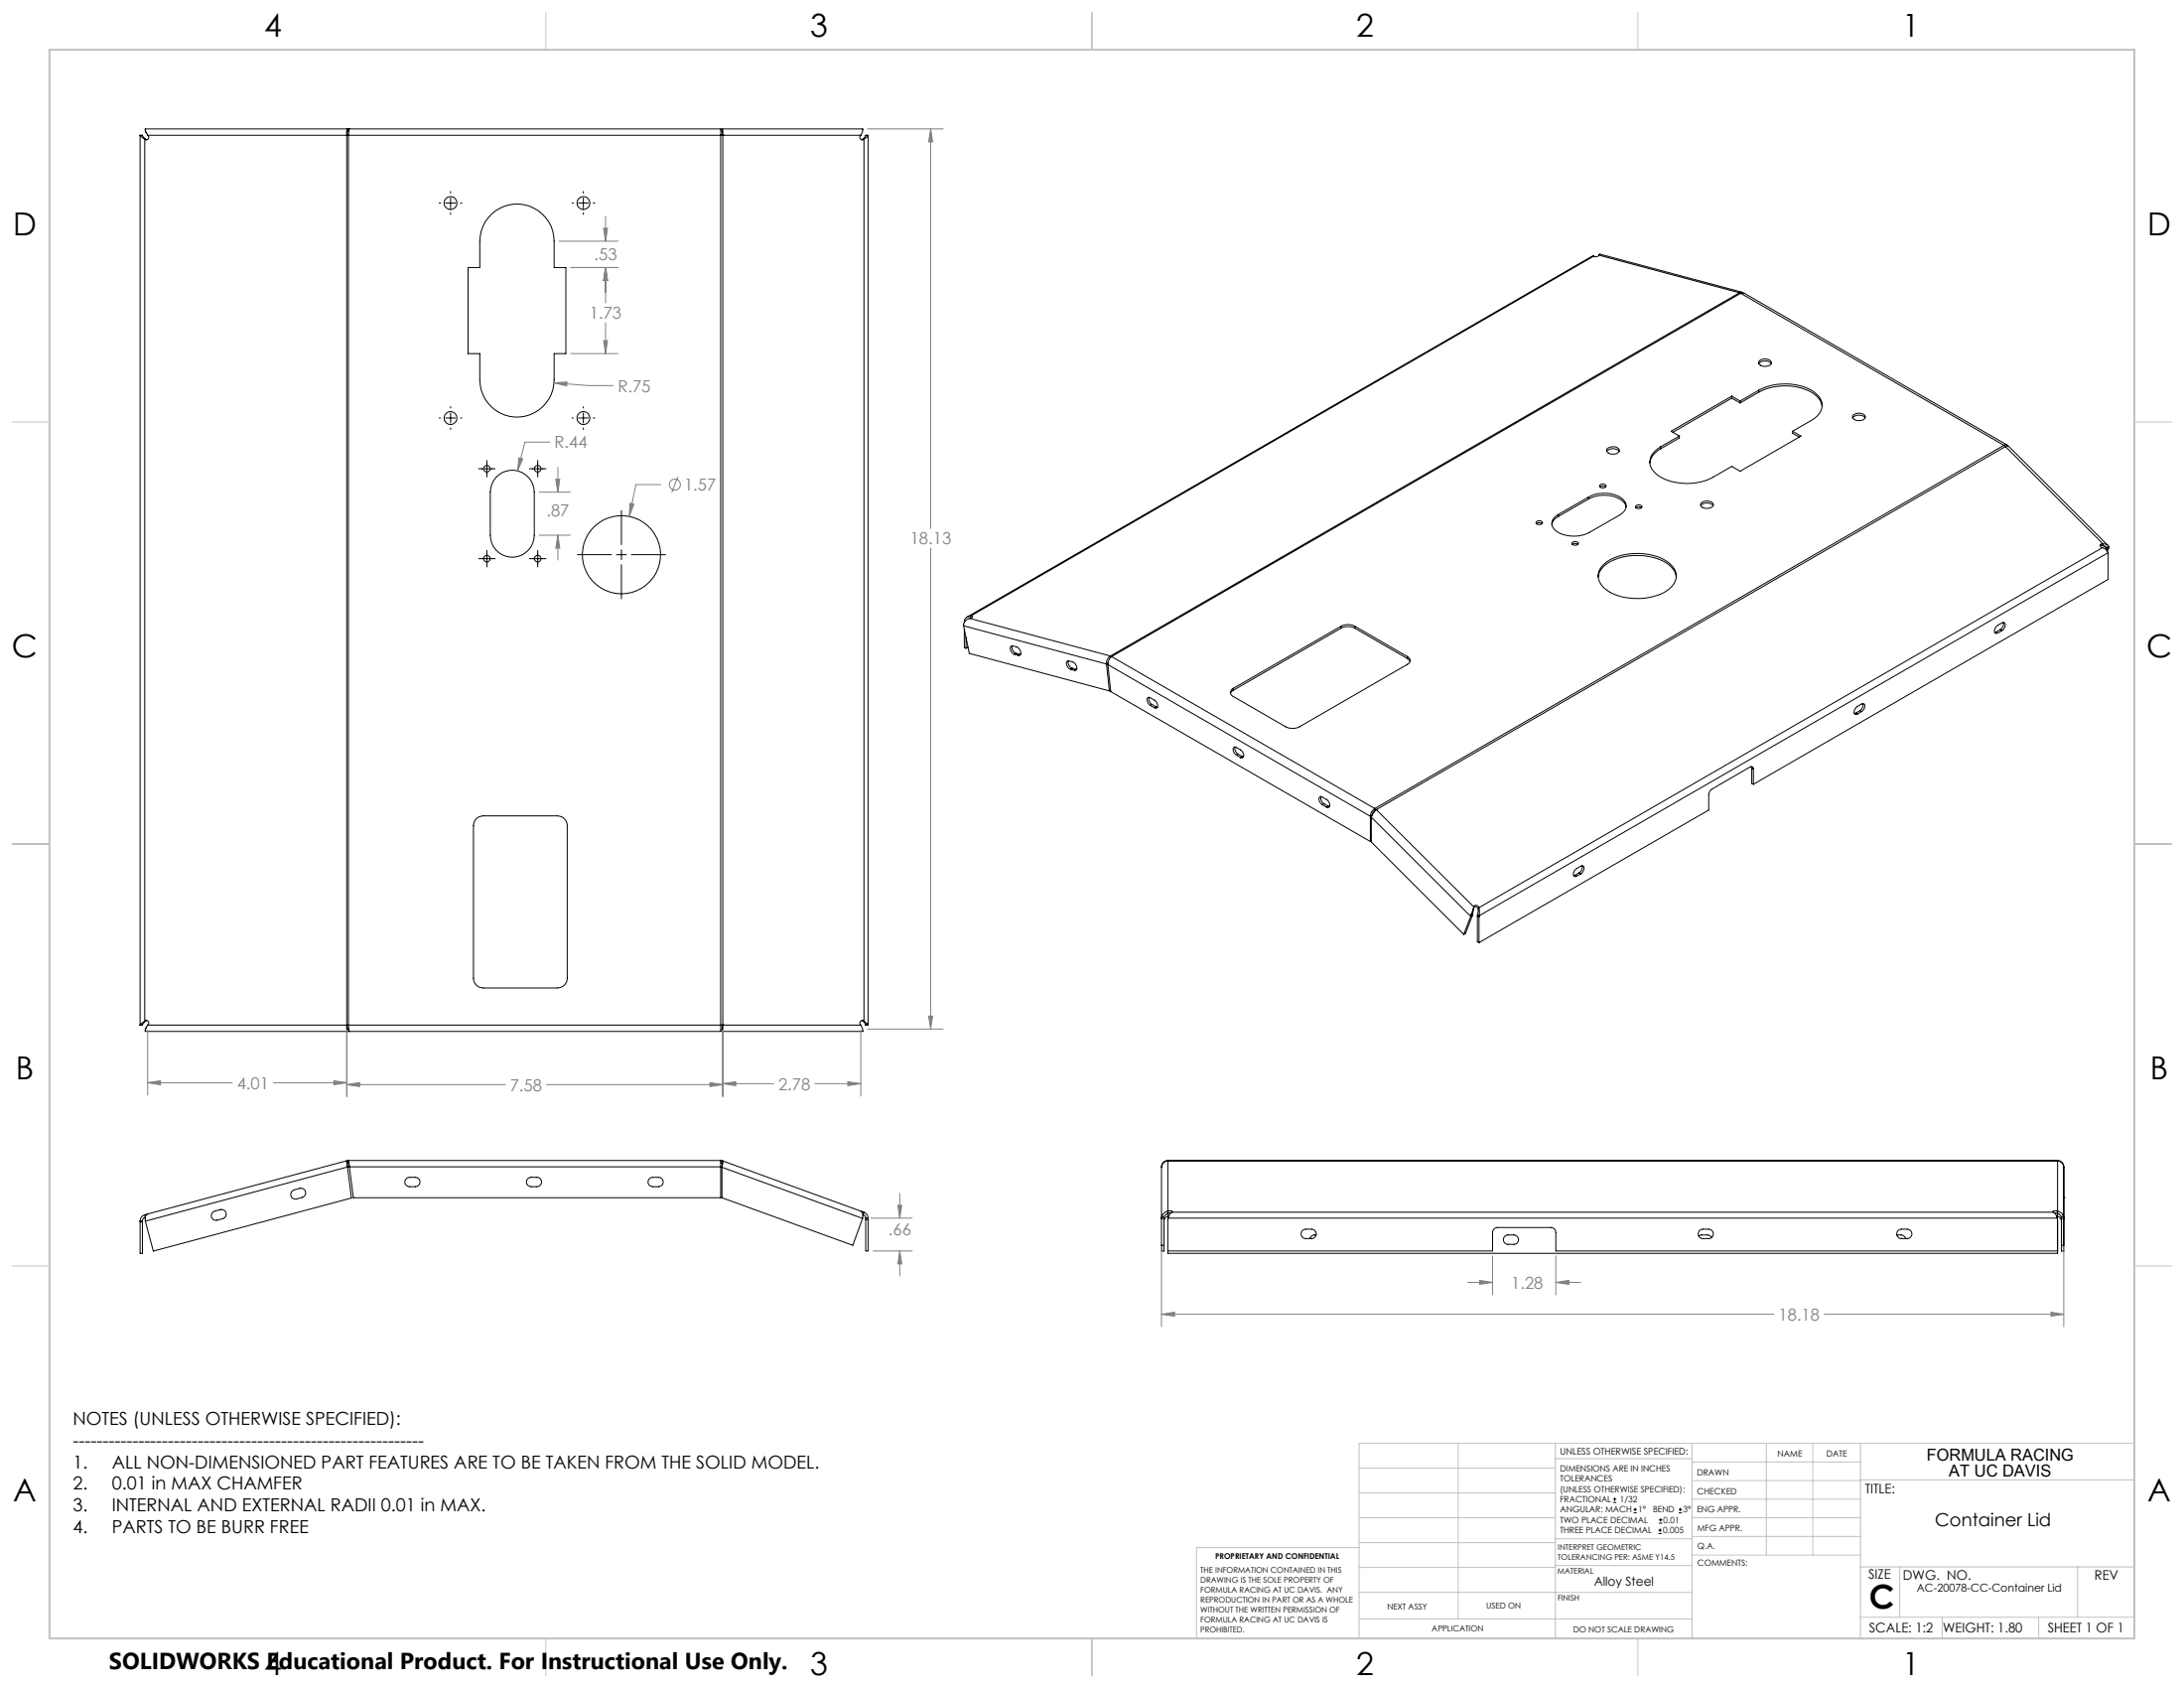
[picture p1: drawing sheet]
<svg xmlns="http://www.w3.org/2000/svg" width="559mm" height="432mm" viewBox="0 0 559 432" stroke-linecap="round" stroke-linejoin="round" font-family="sans-serif">
<g fill="none" stroke="#000" stroke-width=".25">
<path d="M36.4 34.6h-.6l1.2 1M36.4 34.6l.8 1M36.4 34.6h-.6v227.6M37 35.6v225.6M37 35.6h.2M37.1 33.2l.4 .9M37.2 35.6l.3 .2M37.8 34.6l-.6-1.1v-.5h147.2v1.6M37.8 34.6a.62 .62 0 0 1 .2 .9 .62 .62 0 0 1-1 .1M37.8 34.6h50.9M88.7 34.6h.4M88.7 34.6v227.6"/>
<path d="M88.9 33.6v-.6l-.2 1.6M88.9 33.6v1M88.9 33.6h.4M89.1 34.6v227.6M89.1 34.6h95.3M89.4 33l-.3 1.6M184.4 34.6h.5M184.4 34.6v227.6M184.7 33l.3 .6-.1 1M184.7 33v1.6M184.7 33h36a1.83 1.83 0 0 1-.5 1.6M184.9 34.6h.1"/>
<path d="M184.9 34.6v227.6M184.9 34.6h35.3M220.2 34.6a.64 .64 0 0 0-.1 .9 .64 .64 0 0 0 1 .1M220.8 35.6l-.3 .2M220.8 35.6h.3M221.1 35.6v225.6M221.5 34.6l-.7 1M221.5 34.6h.6M222.1 34.6l-1 1M222.1 34.6v227.5M112.4 51.9h.3M114 51.9h2.6"/>
<path d="M115.3 49v.4M115.3 50.7v2.5M115.3 54.5v.4M117.8 51.9h.4M125.8 54.8a9.5 9.5 0 0 1 10.3-1.8 9.5 9.5 0 0 1 5.7 8.7v6.7h3v22.1h-3v6.7a9.5 9.5 0 0 1-9.5 9.5 9.5 9.5 0 0 1-9.5-9.5v-6.7h-3v-22.1h3v-6.7a9.6 9.6 0 0 1 3-6.9zM146.4 51.9h.3M148 51.9h2.5M149.3 49v.4M149.3 50.7v2.5M149.3 54.5v.4M151.8 51.9h.4M407.8 65.5l-.1-.1-160.3 92.5"/>
<path d="M407.8 65.5l-159.5 92.1M407.8 65.5v.1M409 65.3a.83 .83 0 0 1-1.2 .2M409 65.3l.4-.3 36.3 9.8M409 65.3l36.1 9.6M445.1 74.9l.3 .1M445.1 74.9l.4-.1 .5 .1M445.1 74.9l-161 92.9M445.4 75h.9l67.2 38.8M445.4 75l67.3 38.9M445.4 75l-161 93M450 99.8a14.6 14.6 0 0 1 13.9 .3 3.9 3.9 0 0 1 .4 6.9l-5.7 3.3"/>
<path d="M450 93a2.14 2.14 0 0 1 3.2 0M450 99.8l-4.8 2.8M450 99.8v.5M450.2 92.3a2 2 0 0 1 3 .5 1.97 1.97 0 0 1-3.2 .1zM112.4 106.9h.3M114 106.9h2.6M115.3 104v.4M115.3 105.7v2.5M115.3 109.5v.4M117.8 106.9h.4M122.4 119.9h4.3M124.6 117.8v4.2"/>
<path d="M135.4 119.9h4.3M137.6 117.8v4.2M146.4 106.9h.3M148 106.9h2.5M149.3 104v.4M149.3 105.7v2.5M149.3 109.5v.4M151.8 106.9h.4M411.1 115.5a2.18 2.18 0 0 1 3.2 0M411.3 114.7a1.98 1.98 0 0 1 3 .6 1.95 1.95 0 0 1-3.2 .1zM424.9 114.8a4.7 4.7 0 0 0-2.8 3.6M424.9 114.3v.5"/>
<path d="M429.7 111.5l-4.8 2.8M429.7 111.5v.5l-4.8 2.8M443.1 101.4l2.1 1.2M443.1 101.4l-15.5 8.9 2.1 1.2M443.1 101.4v.4M443.1 101.8l-15.1 8.8M443.1 101.8l2.1 1.3M445.2 102.6v.5M450 100.3a14.2 14.2 0 0 1 14.6 .9 4.2 4.2 0 0 1 1.6 2.7M450 100.3l-4.8 2.8M458.6 110.3l2.2 1.2-15.6 9-2.1-1.2a23.3 23.3 0 0 1-8 4 13.9 13.9 0 0 1-11.4-2.1 3.8 3.8 0 0 1 .3-6.3l.9-.6M458.6 110.3v.5l1.7 1"/>
<path d="M474 106.9a2.18 2.18 0 0 1 3.2 0M474.2 106.2a1.98 1.98 0 0 1 3.1 .5 1.95 1.95 0 0 1-3.3 .1zM512.7 113.9l.4 .3M512.7 113.9l.7-.1 .4 .3M512.7 113.9l-160.9 92.9M513.1 114.2l.4-.1 .5 .1 25.3 25.3M513.1 114.2l-161 92.9M513.1 114.2l25 24.9M126.9 122.1a5.6 5.6 0 0 1 6.2-1.4 5.6 5.6 0 0 1 3.6 5.2v11a5.6 5.6 0 0 1-5.6 5.6 5.6 5.6 0 0 1-5.7-5.6v-11a5.9 5.9 0 0 1 1.5-3.8zM159 130.6v8.7M393.1 133.5a.85 .85 0 0 1 .9-.3 .85 .85 0 0 1 .6 .7 .85 .85 0 0 1-.9 .3 .85 .85 0 0 1-.6-.7zM393.1 133.9l.7-.2 .8 .2"/>
<path d="M398.7 132.1a2.89 2.89 0 0 0-1.6 2.1M398.7 131.6v.5M402.2 138.8l.5-.2h.7l.4 .2 .1 .2a1.01 1.01 0 0 1-1.7 0zM402.3 139.3l.7-.3 .8 .3M406.5 127.1a8.1 8.1 0 0 1 8.9 .7 2.32 2.32 0 0 1-1 3.9l-7.8 4.5a8.3 8.3 0 0 1-8.8-.7 2.31 2.31 0 0 1 .9-3.9M406.5 127.6a8.3 8.3 0 0 1 8.9 .7l.4 .6 .3 .8M406.5 127.1l-7.8 4.5M406.5 127.1v.5M406.5 127.6l-7.8 4.5M409.3 124.1a.85 .85 0 0 1 .9-.3 .85 .85 0 0 1 .7 .7 .85 .85 0 0 1-.9 .3 .85 .85 0 0 1-.7-.7zM409.4 124.6l.7-.3 .7 .3M418.5 129.4l.5-.2h.6l.5 .4a.97 .97 0 0 1-1.7 0z"/>
<path d="M418.6 129.9l.7-.3 .7 .3M435.2 129.4a2.14 2.14 0 0 1 3.1 0M435.3 128.6a2 2 0 0 1 3.1 .6 1.97 1.97 0 0 1-3.3 0zM537.8 139.5l-.5 .1M537.8 139.5h.1M537.9 139.5l.8 .3 .3 .4M538 139.1a.52 .52 0 0 0-.7 .5 .52 .52 0 0 0 .7 .5M538 139.1h.1M538 139.1l-.2 .4M538.1 139.1l.9 .2 .5 .5M538.1 139.1l-.2 .4M538.2 139.6l.9 .8"/>
<path d="M539.5 139.8v.4M539.5 139.8l-.5 .4M122.4 142.9h4.3M124.6 140.8v4.2M135.4 142.9h4.3M137.6 140.8v4.2M147.7 141.9h8.8M157.7 141.9h2.6M159 140.6v2.6M159 144.4v8.8M161.5 141.9h8.8M246.7 159l.1 .1"/>
<path d="M246.7 159v.2M246.8 158.8l-.1 .2M246.8 158.8l.1 .1M248.1 158.2a1.83 1.83 0 0 0-1.5 1.9M248.1 158.2l36 9.6M248.3 157.6l.6 .2-.8 .4M248.3 157.6l-1.2 .5-.3 .7M248.3 157.6l.1 .5M408.9 147.6a5.7 5.7 0 0 1 4.2-4.4 15 15 0 0 1 14.1 1.5 4.2 4.2 0 0 1 1.7 2.9M410.4 144.3a14.3 14.3 0 0 1 12.9-2.1 7.6 7.6 0 0 1 5.4 4.1 4.3 4.3 0 0 1-2.5 5 15.4 15.4 0 0 1-15.2-.5 4 4 0 0 1-.6-6.5zM512.6 159.2a1.65 1.65 0 0 1-.8 1.9M538 140.1l.9 .6 .5 .7"/>
<path d="M538 140.1l-159.6 92.1M539 140.2l.1 .2M539.1 140.4l-.1 .3M539.4 141.4v6.8l-90.8 52.4M539.4 141.4l-160.9 92.8M539.5 140.2l-.4 .2M539.5 140.2l-.3 .8M246.6 160.1l36.5 9.8M246.6 160.1l1.4 7 35.8 9.6M246.7 160.9v4.7l.5 .2M247.2 163.1v2.7M247.6 165.5l-.4 .3"/>
<path d="M259 165.2a1.65 1.65 0 0 0 1 1.9M259.5 167.4a1.41 1.41 0 0 1-.7-2.2 1.91 1.91 0 0 1 2.3 2.3l-.5 .1M259.5 167.4l1.1 .2M260 167.1l-.5 .3M260 167.1l1 .3M261 167.4l-.4 .2M261 167.4h.1M273.3 169.1a1.63 1.63 0 0 0 1.1 1.9M273.9 171.2a1.68 1.68 0 0 1-1-2 1.85 1.85 0 0 1 2.5 2.1l-.5 .2M273.9 171.2l1 .3M274.4 171l-.5 .2M274.4 171l1 .2"/>
<path d="M275.4 171.2l-.5 .3M275.4 171.2l.1 .1M283.1 169.9l.7 6.8M283.5 170l67.1 38.8M283.5 170l.7 6.9 66.4 38.4M283.5 169.6l-.4 .3M284.1 167.8a2.14 2.14 0 0 0-1 2.1M284.1 167.8l.3 .2M284.1 167.8l.1 .4M284.2 176.6l-.4 .1M284.4 168a2.51 2.51 0 0 0-.9 2M284.4 168l67.4 38.8"/>
<path d="M294 178.4a1.66 1.66 0 0 0 .7 1.8M315.5 176.6l-.7 .8M315.5 176.1v.5M343.1 160.2a3.9 3.9 0 0 1 3.5 0M343.1 160.7a3.9 3.9 0 0 1 3.5 0M343.1 160.2l-27.6 15.9M343.1 160.2v.5M343.1 160.7l-27.6 15.9M346.6 160.2l13.5 7.8M346.6 160.2v.5M346.6 160.7l13.5 7.8M360.1 168a1.05 1.05 0 0 1 .7 1 1.05 1.05 0 0 1-.7 1l-27.6 15.9a3.9 3.9 0 0 1-3.5 0l-13.5-7.7a1.08 1.08 0 0 1-.7-1.1 1.08 1.08 0 0 1 .7-1"/>
<path d="M360.1 168.5l.7 .7M360.1 168v.5M476.6 180a1.66 1.66 0 0 1-.7 1.8M510.7 161.7l-.3 .1M510.7 161.7l.4 .2M511.8 161.1l-1.1 .6M511.8 161.1l.4 .2M512.2 161.3a1.47 1.47 0 0 0 .6-2 2.66 2.66 0 0 0-2.5 2.1l.2 .6 .6-.1M512.2 161.3l-1.1 .6M294.3 180.4a1.44 1.44 0 0 1-.6-2 2.67 2.67 0 0 1 2.5 2.2l-.2 .5-.6-.1M294.3 180.4l1.1 .6M294.7 180.2l-.4 .2"/>
<path d="M294.7 180.2l1.1 .6M295.8 180.8l.4 .1M295.8 180.8l-.4 .2M316 191.1a1.66 1.66 0 0 0 .8 1.8M316.3 193.1a1.44 1.44 0 0 1-.6-2 2.67 2.67 0 0 1 2.5 2.2l-.2 .5h-.6M316.3 193.1l1.1 .7M316.8 192.9l-.5 .2M316.8 192.9l1 .6M317.8 193.5l.4 .1M317.8 193.5l-.4 .3M448.1 196.1l.1 .4M448.2 196.5l.4 .2"/>
<path d="M448.2 196.5v3.9l.4 .2M448.6 196.7a.55 .55 0 0 0-.2-.5 .55 .55 0 0 0-.7 0l-9.6 5.6a1.92 1.92 0 0 0-.9 1.5v3.9l-58.8 33.9M448.6 196.7v3.9M474.8 182.4l-.3 .1M474.8 182.4l.4 .3M475.9 181.8l.4 .2M475.9 181.8l-1.1 .6M476.3 182a1.36 1.36 0 0 0 .6-2 2.67 2.67 0 0 0-2.5 2.2l.2 .5h.6M476.3 182l-1.1 .7M121.8 209.4l.9-.5 .9-.2h19a2.53 2.53 0 0 1 2.5 2.5v39a2.53 2.53 0 0 1-2.5 2.5h-19a2.47 2.47 0 0 1-2.5-2.5v-39l.2-.9zM338 203.8a1.62 1.62 0 0 0 .8 1.8M338.3 205.8a1.44 1.44 0 0 1-.6-2 2.66 2.66 0 0 1 2.6 2.2l-.3 .5h-.6"/>
<path d="M338.3 205.8l1.1 .7M338.8 205.6l-.5 .2M338.8 205.6l1 .6M339.8 206.2l.4 .1M339.8 206.2l-.4 .3M350.6 208.8v6.5M350.9 209.1l25.4 25.3M350.9 209.1v6.3l23.6 23.6M350.9 215.1l-.3 .2M351.8 206.8a2.42 2.42 0 0 0-1.2 2M351.8 207.3l-.5 .6-.3 .7-.4 .2M351.8 206.8l.3 .3"/>
<path d="M351.8 207.3l.1 .1M351.8 206.8v.5M352.1 207.1l-.8 1-.4 1M352.1 207.1h.1M352.1 207.1l25 24.9M376.3 234.4l-1.8 4.6M376.4 233.9l-.1 .5M376.7 234.2l-.4 .2M376.7 234.2l-1.7 4.6-.5 .2M376.8 233.8l-.1 .4M376.8 233.8l-.4 .1M377 232.3l-.2 1.5"/>
<path d="M377.1 232.1l.5-.1 .5 .2 .1 .4M377.1 232l-.7 1.9M377.1 232a.64 .64 0 0 1 .7-.5 .64 .64 0 0 1 .6 .7M378 234.3l.4 .3M378 234.3v6.6l.4 .2M378 234v.3M378 234l.5 .2M378.2 232.6l-.2 1.4M378.4 232.2l.1 2M378.4 232.2l-.2 .4M378.4 234.6v6.5M378.5 234.2l-.1 .4"/>
<path d="M403 223.9l-.4 .1M403 223.9l.4 .2M404 223.3l.5 .2M404 223.3l-1 .6M404.5 223.5a1.44 1.44 0 0 0 .6-2 2.67 2.67 0 0 0-2.5 2.2l.2 .5 .6-.1M404.5 223.5l-1.1 .6M404.8 221.4v.1a1.66 1.66 0 0 1-.8 1.8M35.8 262.2h.6M36.4 262.2h.1M37 261.2a.62 .62 0 0 1 1 .1 .62 .62 0 0 1-.2 .9M37 261.2l-1.2 1M37 261.2h.2"/>
<path d="M37.2 261.2l-.8 1M37.5 262.7l-.4 .9M37.5 261.1l-.3 .1M37.8 262.2l-.6 1.1v.5h147.2v-1.6M37.8 262.2h50.9M88.7 262.2h.4M88.7 262.2l.2 1.6v-.6M88.9 262.2v1M88.9 263.2h.4M89.1 262.2l.3 1.6M89.1 262.2h95.3M184.4 262.2h.5"/>
<path d="M184.7 262.2v1.6M184.7 262.2h.1M184.7 262.2h35.5M184.9 262.2v1.3l-.2 .3M184.9 262.2h.1M220.2 262.2a1.83 1.83 0 0 1 .5 1.6h-36M220.5 261.1l.3 .1M220.8 261.2l.7 .9M220.8 261.2h.3M221.1 261.2a.64 .64 0 0 0-1 .1 .64 .64 0 0 0 .1 .9M221.1 261.2l1 .9M221.5 262.1h.6"/>
<path d="M88.7 296.9l.2 1.6M88.7 296.9l-50.9 13.7M88.7 296.9l.2 .6M88.9 297.5v1M88.9 298.5l-51.7 13.9M88.9 298.5l1 8-50.7 13.5-2-7.6M89.1 296.9l.3 1.6M89.1 297.5l.3 1M89.1 296.9h-.4M89.1 297.5h-.2M89.1 296.9h95.3M89.1 296.9v.6"/>
<path d="M89.4 298.5h95M89.4 298.5l1 7.9h94v-7.9M184.4 296.9v1.6M184.4 296.9l.5 .1M184.4 297.5h.3M184.7 297.5v1.1M184.7 298.6l36 13.1M184.7 298.6v7.8l33.5 12.2 2.5-6.9M184.9 297l-.2 1.6M184.9 297l-.2 .5M184.9 297l35.3 12.8M298.8 297h.1"/>
<path d="M298.8 297a1.64 1.64 0 0 0-1.6 1.6v20h.6M298.8 296.9v.1M298.8 296.9a1.57 1.57 0 0 0-1.6 1.6M298.8 296.9h227.7M298.8 297v14.1M298.8 297h227.7M526.5 297a1.68 1.68 0 0 1 1.5 1.6M526.5 296.9v.1M526.5 297h.1M526.5 296.9a1.57 1.57 0 0 1 1.5 1.6v21.5h-.6v-8.3M526.5 297v14.1M35.8 312.3v.3"/>
<path d="M35.8 312.6h.6M35.8 312.3h.6M35.8 312.6v8h.6v-8M36.4 312.3v.3M37 310.8l.2 .6-.6 .4-.2 .5M37 310.8l-.7 .4-.5 1.1M37.8 310.6a1.67 1.67 0 0 0-.6 1.8M37.8 310.6l-.8 .2M54.5 310a2.6 2.6 0 0 1 3.1-.2 1.2 1.2 0 0 1-.6 1.9l-1.4 .4a1.19 1.19 0 0 1-1.4-.6 1.19 1.19 0 0 1 .3-1.5zM74.9 304.6a2.6 2.6 0 0 1 3.1-.2 1.21 1.21 0 0 1-.7 1.9l-1.4 .4a1.19 1.19 0 0 1-1.4-.6 1.19 1.19 0 0 1 .4-1.5zM103.9 301.5a2.61 2.61 0 0 1 3.5 .4 1.2 1.2 0 0 1-1.1 1.7h-1.5a1.19 1.19 0 0 1-1.2-.8 1.19 1.19 0 0 1 .3-1.3zM135 301.5a2.61 2.61 0 0 1 3.5 .4 1.2 1.2 0 0 1-1.1 1.7h-1.5a1.19 1.19 0 0 1-1.1-.8 1.19 1.19 0 0 1 .2-1.3z"/>
<path d="M166.2 301.5a2.61 2.61 0 0 1 3.4 .4 1.2 1.2 0 0 1-1.1 1.7h-1.5a1.19 1.19 0 0 1-1.1-.8 1.19 1.19 0 0 1 .3-1.3zM220.2 309.8a1.61 1.61 0 0 1 .5 1.9M220.2 309.8l.9 .3M220.8 310.7h.1M220.8 310.7l.5 .3 .2 .6M221.1 310.1l.7 .6 .3 .9M221.1 310.1l-.3 .6M221.5 311.6v.4M221.5 311.6h.6M221.5 312h.6M221.5 312v8h.6v-8M222.1 311.6v.4"/>
<path d="M297.3 311.1l-.1 .6h.6l.1-.4M297.3 311.1l.6 .2M297.8 311.6v8.4h-.6v-1.4M298.8 311.1a1.28 1.28 0 0 0-1 1.3M298.9 311.6l-.1 9h227.7l-.1-9M298.9 309.8h.9l.2 .2-.2 .1M298.9 309.8l-1 .5-.6 .8M298.9 310.4l-.5 .2-.5 .7M298.9 311.6h227.5M298.9 309.8v.6M299 311.1h-.2M299.5 310.3l-.6 .1"/>
<path d="M299.8 310.1l-.6 .6-.3 .9M299.8 310.1h225.6M333.2 314.8a3.1 3.1 0 0 1 3.2 0 1.21 1.21 0 0 1 .3 1.3 1.21 1.21 0 0 1-1.1 .7h-1.5a1.21 1.21 0 0 1-1.1-.7 1.21 1.21 0 0 1 .2-1.3zM336.8 315.9a1.38 1.38 0 0 0-1.7 .9M385 316.3a3.1 3.1 0 0 1 3.2 0 1.21 1.21 0 0 1 .2 1.3 1.21 1.21 0 0 1-1.1 .7h-1.5a1.21 1.21 0 0 1-1.1-.7 1.21 1.21 0 0 1 .3-1.3zM434.6 316.2a3.2 3.2 0 0 1 3.1 .1l.2 .3M434.8 314.8a3.1 3.1 0 0 1 3.2 0 1.21 1.21 0 0 1 .3 1.3 1.21 1.21 0 0 1-1.1 .7h-1.5a1.21 1.21 0 0 1-1.1-.7 1.21 1.21 0 0 1 .2-1.3zM485.3 315.9h1.1a1.2 1.2 0 0 1 1.2 .9M485.6 314.8a3.1 3.1 0 0 1 3.2 0 1.21 1.21 0 0 1 .3 1.3 1.21 1.21 0 0 1-1.1 .7h-1.5a1.21 1.21 0 0 1-1.1-.7 1.21 1.21 0 0 1 .2-1.3zM525.4 310.1l.6 .6 .4 .9M525.7 310.3l.7 .1M526.2 311.1h.3"/>
<path d="M526.4 309.8h-1l-.1 .2 .1 .1M526.4 310.4l.4 .2 .6 .7M526.4 309.8l1 .5 .5 .8M526.4 309.8v.6M526.5 311.1a1.36 1.36 0 0 1 .9 1.2M526.5 312.5v.1M527.4 311.3v.4M527.4 318.6h.6M527.9 311.1l.1 .6h-.6M527.9 311.1l-.5 .2M528 306.4h.1M528 306.5h.1"/>
<path d="M298.8 320h83.1v-4.7a1.26 1.26 0 0 1 1.2-1.3h13.7a1.26 1.26 0 0 1 1.3 1.3v4.7h128.4M412.7 384.3h.9M412.7 383.5h.9M413.1 383.1v.8M418 387h.8M418 386.2h.8M418.4 385.7v.9M424.3 392.3h.9M424.3 391.4h.9M424.5 389.6h.8M424.5 388.8h.8M424.7 391v.9"/>
<path d="M424.9 388.4v.8M429.5 387h.9M429.5 386.2h.9M429.9 385.7v.9"/>
<circle cx="115.3" cy="51.9" r="1.65"/>
<circle cx="149.3" cy="51.9" r="1.65"/>
<circle cx="115.3" cy="106.9" r="1.64"/>
<circle cx="124.6" cy="119.9" r=".84"/>
<circle cx="137.6" cy="119.9" r=".84"/>
<circle cx="149.3" cy="106.9" r="1.64"/>
<circle cx="124.6" cy="142.9" r=".84"/>
<circle cx="137.6" cy="142.9" r=".84"/>
<circle cx="159" cy="141.9" r="10"/>
</g>
<g fill="none" stroke="#808080" stroke-width=".25">
<path d="M222 33h19.3M238.1 33l.5 3.3h-1zM238.1 33v102.2M154.4 58.4h1l-.5 3.3zM154.9 55.4v6.3M143.1 61.7h15M146 68.4h12.1M154.9 68.4l.5 3.4h-1zM154.9 68.4v9.1M141.7 97.9l3.4-.2-.1 1zM141.7 97.9l8.8 .7h6.4M146 90.5h12.1"/>
<path d="M154.4 87.1h1l-.5 3.4zM154.9 82.5v8M132.8 117.1l.9 .3-1.3 3.1zM140.7 113.1h-6.4l-1.9 7.4M142.7 119.6v6.3M138 125.9h7.9M138 136.9h7.9M142.2 122.6h1l-.5 3.3zM142.7 136.9l.5 3.3h-1zM142.7 136.9v6.4M161.2 128.8l1 .2-1.2 3.1zM169.1 124h-6.4l-1.7 8.1"/>
<path d="M173.5 122l-1.6 4M238.1 140.2v123M237.6 259.9h1l-.5 3.3zM37.8 277l3.3-.5v1zM37.8 263.5v16.6M37.8 277h21.6M70 277h18.7M85.4 276.5l3.3 .5-3.3 .5zM88.7 277.5l3.3-.6v1.1zM88.7 263.5v17.1M88.7 277.5h40.6M139.8 277.5h45.1"/>
<path d="M181.6 276.9l3.3 .6-3.3 .5zM184.9 277.2l3.3-.5v1zM184.9 263.5v17.1M184.9 277.2h13M208.5 277.2h11.7M216.9 276.7l3.3 .5-3.3 .5zM220.2 263.5v16.9M222 263.2h19.3M222.8 311.6h10.6M229.7 308.3h1l-.5 3.3zM230.2 305.3v6.3M297.2 319.8v19.6"/>
<path d="M528 319.8v19.6M223.4 320h10M230.2 320l.5 3.3h-1zM230.2 320v6.4M297.2 336.2l3.3-.5v1zM297.2 336.2h156.6M375.5 328h6.4M378.6 327.5l3.3 .5-3.3 .5zM381.9 321.3v9.9M398.1 328l3.3-.5v1zM398.1 321.3v9.9M398.1 328h6.3"/>
<path d="M466.8 336.2h61.2M524.8 335.7l3.2 .5-3.2 .5z"/>
<circle cx="172.7" cy="124" r="1.41"/>
</g>
<g fill="none" stroke="#c0c0c0" stroke-width=".25">
<path d="M139.7 3.2v9.5M279.4 3.2v9.5M419.1 3.2v9.5M3.1 107.9h9.6M546.1 107.9h9.5M3.1 215.9h9.6M546.1 215.9h9.5M3.1 323.8h9.6M546.1 323.8h9.5M347.7 375.6h50.3M373.1 369.2v44.9M398 369.2v49.9"/>
<path d="M398 373.1h34.9M432.9 369.2v49.9M432.9 378.7h43.1M432.9 374h43.1M451.9 369.2v28.6M463.8 369.2v28.6M476 369.2v49.9M476 378.6h70.1M546.1 369.2h-198.4v49.9M347.7 394.6h50.3M347.7 388.3h50.3M347.7 381.9h50.3"/>
<path d="M347.7 395.9h-41.6v23.2M398 393.6h35M432.9 383.5h43.1M432.9 388.3h43.1M432.9 393h43.1M433 397.8h43M139.7 419.1v9.6M279.4 419.1v9.6M347.7 414.1h85.2M347.7 401h50.3M347.7 407.3h50.3M398 407.4h34.9"/>
<path d="M398 400.5h35M419.1 419.1v9.6M476 413.7h70.1M476 400.8h70.1M486.1 400.8v12.9M496.9 413.7v5.4M521.6 413.7v5.4M531.6 400.8v12.9"/>
</g>
<path d="M12.7 12.7h533.4v406.4h-533.4z" fill="none" stroke="#c0c0c0" stroke-width=".5"/>
<path d="M229.7 308.3h1l-.5 3.3zM230.2 320l.5 3.3h-1zM237.6 259.9h1l-.5 3.3zM238.1 33l.5 3.3h-1zM161.2 128.8l-.2 3.3 1.2-3.1zM142.2 122.6h1l-.5 3.3zM142.7 136.9l.5 3.3h-1zM132.8 117.1l-.4 3.4 1.3-3.1zM141.7 97.9l3.3 .8 .1-1zM154.9 68.4l.5 3.4h-1zM154.4 87.1h1l-.5 3.4zM154.4 58.4h1l-.5 3.3zM154.9 68.4l.5 3.4h-1zM37.8 277l3.3-.5v1zM85.4 276.5l3.3 .5-3.3 .5zM88.7 277.5l3.3-.6v1.1zM181.6 276.9l3.3 .6-3.3 .5zM184.9 277.2l3.3-.5v1zM216.9 276.7l3.3 .5-3.3 .5zM524.8 335.7l3.2 .5-3.2 .5zM297.2 336.2l3.3-.5v1zM398.1 328l3.3-.5v1zM378.6 327.5l3.3 .5-3.3 .5z" fill="#808080"/>
<text font-size="8.5" x="478.3" y="411.4">C</text>
<g font-size="8.1">
<text x="67.6" y="9.3">4</text>
<text x="207.3" y="9.3">3</text>
<text x="347" y="9.3">2</text>
<text x="486.7" y="9.3">1</text>
<text x="3.3" y="60.1">D</text>
<text x="549.4" y="60.1">D</text>
<text x="3" y="168">C</text>
<text x="549.1" y="168">C</text>
<text x="4" y="276">B</text>
<text x="550.1" y="276">B</text>
<text x="3.3" y="383.9">A</text>
<text x="549.4" y="383.9">A</text>
<text x="67.6" y="428.4">4</text>
<text x="207.3" y="428.4">3</text>
<text x="347" y="428.4">2</text>
<text x="486.7" y="428.4">1</text>
</g>
<text font-size="5.9" x="27.9" y="427">SOLIDWORKS Educational Product. For Instructional Use Only.</text>
<g font-size="4.6">
<text x="18.6" y="364.4">NOTES (UNLESS OTHERWISE SPECIFIED):</text>
<text x="18.6" y="370">-----------------------------------------------------------</text>
<text x="18.6" y="375.5">1.</text>
<text x="28.6" y="375.5">ALL NON-DIMENSIONED PART FEATURES ARE TO BE TAKEN FROM THE SOLID MODEL.</text>
<text x="18.6" y="381.1">2.</text>
<text x="28.6" y="381.1">0.01 in MAX CHAMFER</text>
<text x="18.6" y="386.7">3.</text>
<text x="28.6" y="386.7">INTERNAL AND EXTERNAL RADII 0.01 in MAX.</text>
<text x="18.6" y="392.3">4.</text>
<text x="28.6" y="392.3">PARTS TO BE BURR FREE</text>
<text x="495.1" y="390.4">Container Lid</text>
</g>
<g font-size="4.2" fill="#808080">
<text x="152" y="66.5">.53</text>
<text x="150.9" y="81.6">1.73</text>
<text x="158.1" y="100.2">R.75</text>
<text x="141.9" y="114.7">R.44</text>
<text x="175" y="125.6">1.57</text>
<text x="139.8" y="132">.87</text>
<text x="232.9" y="139.3">18.13</text>
<text x="60.6" y="278.6">4.01</text>
<text x="130.5" y="279">7.58</text>
<text x="199.1" y="278.8">2.78</text>
<text x="227.3" y="316">.66</text>
<text x="386.6" y="329.6">1.28</text>
<text x="455.1" y="337.8">18.18</text>
</g>
<g font-size="4.2">
<text x="493" y="373.5">FORMULA RACING</text>
<text x="498.7" y="377.8">AT UC DAVIS</text>
</g>
<g font-size="3.4">
<text x="477.2" y="381.9">TITLE:</text>
<text x="478.1" y="404">SIZE</text>
<text x="486.9" y="404">DWG. NO.</text>
<text x="535.9" y="404.1">REV</text>
<text x="478.2" y="417.6">SCALE: 1:2</text>
<text x="497.1" y="417.7">WEIGHT: 1.80</text>
<text x="523.9" y="417.6">SHEET 1 OF 1</text>
</g>
<text font-size="3.2" x="407.9" y="405.7">Alloy Steel</text>
<text font-size="2.8" x="490.4" y="407.2">AC-20078-CC-Container Lid</text>
<text font-size="2.4" x="399.2" y="372.1">UNLESS OTHERWISE SPECIFIED:</text>
<g font-size="2.2">
<text x="399.2" y="376.4">DIMENSIONS ARE IN INCHES</text>
<text x="434.2" y="377.3">DRAWN</text>
<text x="454.8" y="372.5">NAME</text>
<text x="467.3" y="372.6">DATE</text>
<text x="399.2" y="379">TOLERANCES</text>
<text x="399.2" y="381.7">(UNLESS OTHERWISE SPECIFIED):</text>
<text x="434.3" y="382.2">CHECKED</text>
<text x="399.2" y="384.3">FRACTIONAL</text>
<text x="399.2" y="387">ANGULAR: MACH</text>
<text x="399.2" y="389.6">TWO PLACE DECIMAL</text>
<text x="414.5" y="384.3">1/32</text>
<text x="419.1" y="387">1°</text>
<text x="422.9" y="387">BEND</text>
<text x="425.6" y="389.6">0.01</text>
<text x="430.6" y="387">3°</text>
<text x="434.2" y="386.8">ENG APPR.</text>
<text x="399.2" y="392.3">THREE PLACE DECIMAL</text>
<text x="425.5" y="392.3">0.005</text>
<text x="434.3" y="391.6">MFG APPR.</text>
<text x="434.3" y="396.3">Q.A.</text>
<text x="434.3" y="400.5">COMMENTS:</text>
</g>
<g font-size="2.1">
<text x="354.9" y="411.6">NEXT ASSY</text>
<text x="380.3" y="411.6">USED ON</text>
<text x="366.3" y="417.4">APPLICATION</text>
<text x="402.5" y="417.5">DO NOT SCALE DRAWING</text>
</g>
<g font-size="2">
<text x="310.9" y="398.8">PROPRIETARY AND CONFIDENTIAL</text>
<text x="398.6" y="396.5">INTERPRET GEOMETRIC</text>
<text x="398.6" y="399">TOLERANCING PER: ASME Y14.5</text>
<text x="307.2" y="402.4">THE INFORMATION CONTAINED IN THIS</text>
<text x="307.2" y="404.9">DRAWING IS THE SOLE PROPERTY OF</text>
<text x="307.2" y="407.5">FORMULA RACING AT UC DAVIS. ANY</text>
<text x="398.5" y="402.6">MATERIAL</text>
<text x="307.2" y="410">REPRODUCTION IN PART OR AS A WHOLE</text>
<text x="307.2" y="412.5">WITHOUT THE WRITTEN PERMISSION OF</text>
<text x="398.5" y="409.4">FINISH</text>
<text x="307.2" y="415">FORMULA RACING AT UC DAVIS IS</text>
<text x="307.2" y="417.6">PROHIBITED.</text>
</g>
</svg>
